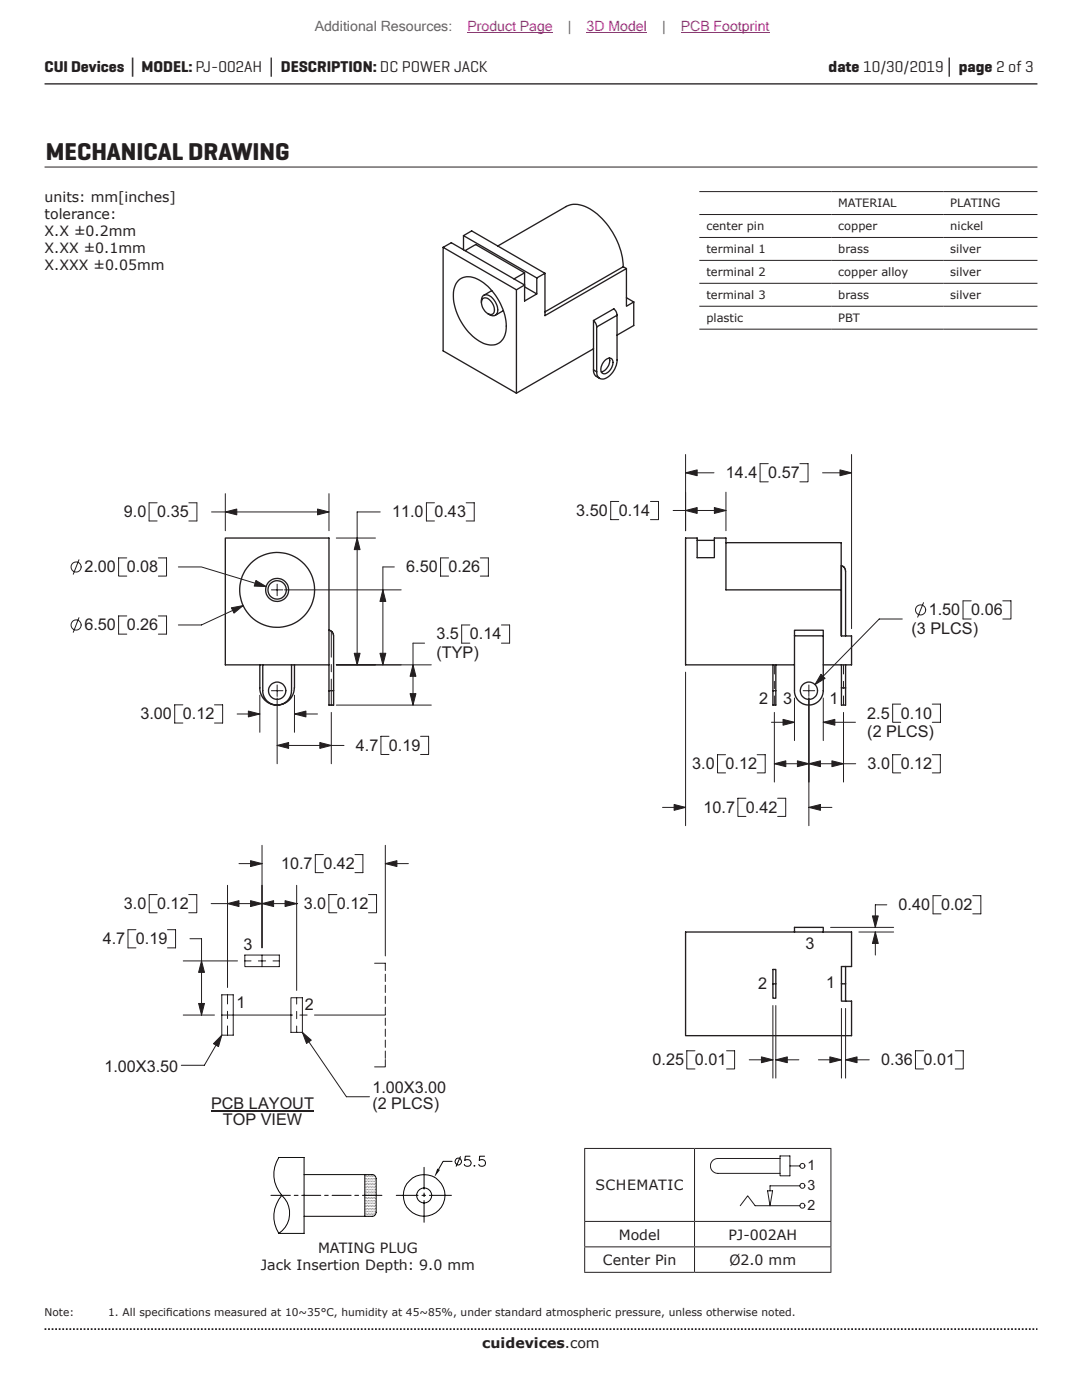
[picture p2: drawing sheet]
<svg xmlns="http://www.w3.org/2000/svg" width="216mm" height="279mm" viewBox="0 0 216 279" stroke-linecap="round" stroke-linejoin="round" font-family="sans-serif">
<path d="M8.9 16.7h198.1" fill="none" stroke="#231f20" stroke-width=".26"/>
<path d="M8.9 265.3h198.1" fill="none" stroke="#231f20" stroke-width=".35" stroke-dasharray=".4 .4 .4 .4 .4 .4" stroke-dashoffset=".7" stroke-linecap="butt"/>
<g fill="none" stroke="#231f20" stroke-width=".27">
<path d="M88.4 49.4l14.6 8.4M88.4 49.4v20.6l14.6 8.5M88.4 49.4l1.7-1 14.6 8.5M91.5 56a3.6 3.6 0 0 1 4.6 .2 11.4 11.4 0 0 1 4.9 9.9 2.99 2.99 0 0 1-4.5 2.4 11.1 11.1 0 0 1-5.9-10.7l.4-1.2zM92.5 47l1.6-.9 14.6 8.4M92.5 47l14.6 8.5M92.5 47v2.9M92.8 50l2.1-1.2 9.8 5.6v2.5M96.3 59.6a1.22 1.22 0 0 1 1.7 .6 1.81 1.81 0 0 1 .2 2.5 2.25 2.25 0 0 1-2.1-2.7zM98.1 58l-1.6 .9M99.3 49.1l13.7-7.9a4.9 4.9 0 0 1 5.2 .8 14.9 14.9 0 0 1 6.2 11.2M103 57.8v20.7"/>
<path d="M104.7 56.9l-1.7 .9M104.7 57.2l2.4 1.5M104.7 54.4l-2.1 1.3M107.1 55.5v3.2l-2.4 1.4v-3.2M108.7 54.5l-1.6 1M124.4 53.2l-15.7 9M124.4 53.2l.6 .4M125 53.6v7.5l1.5-.8M125 53.6l-16.3 9.4v-8.5M125 59.4l1.5 .9M96.1 60.4a1.07 1.07 0 0 1 .2-1.3 1.07 1.07 0 0 1 1.2-.1 3.2 3.2 0 0 1 1.7 3.6 1.15 1.15 0 0 1-1.8 0M100.4 62l-1.6 .9"/>
<path d="M118.4 64l.5 .6 .2 .7M118.4 73.8l.3 1.1 1 .6M118.4 64v9.8M118.4 69.6l-15.4 8.9M118.4 73.8l.7 .4M119.1 65.3v8.9M120.7 71.9a.89 .89 0 0 1 1.5 0 2.32 2.32 0 0 1-1.7 2.7 1.22 1.22 0 0 1-.3-1.9zM121.6 71.5a2.38 2.38 0 0 1-1.6 2.7M123.1 62.9l-.1-.7-.5-.6-4.1 2.4M123.1 62.9v8.9a3.9 3.9 0 0 1-2.9 3.8 1.24 1.24 0 0 1-1.1-1.4M123.1 62.9l-4 2.4M126.5 60.3v4.7l-3.4 1.9"/>
<path d="M45 107.4h20.6v25.3h-20.6zM139.1 107.8h3.4M144.9 108.3h23v9.4M167.9 117.7h-23v-10.3h-2.4v3.9h-3.4v-3.9h-2.3v25.3h21.7M167.9 117.7v9.2h2v5.8h-5.6M51.8 132.7v5l.3 1 .6 .9 .7 .6 1 .4 .9 .1M52.4 132.7v5.5l.2 .5 .3 .7 .6 .7 .9 .5 .9 .1M58.2 132.7v5.1l-.2 .9-.4 .9-.5 .5-.9 .5-.9 .1M58.7 137.3l-.2 1.2-.8 1.3-1.2 .7-1.2 .2M58.8 132.7v4.6M65.6 125.8l.7 .3 .3 .8v13.8h-1v-8M65.6 137.8h1"/>
<path d="M154.2 137.8h.6v2.9h-.6zM154.2 132.7v5.1M154.8 132.7v5.1M158.5 126.9l.1 11.5 .2 .8 .7 .8 1 .6 .9 .1 1.1-.2 .8-.5 .6-.8 .3-.8 .1-11.5M158.5 126.9v-1.1h5.8v1.1M158.5 126.9h5.8M167.9 126.9v-14l.6 .4 .2 .7v12.9M167.9 132.7v8h.8v-8M167.9 137.3h.8M154.2 196.3h.6v2.9h-.6zM154.2 196.3v-2.8h.6v2.8M158.5 186v-.9h5.8v.9"/>
<path d="M167.9 196.3v3.5h.8M167.9 196.3v-3.4h2v-6.9h-33.1v20.7h33.1v-6.9h-1.2M167.9 196.3h.8M168.7 192.9v6.9"/>
<circle cx="55.3" cy="117.7" r="2.3"/>
<circle cx="55.3" cy="117.7" r="7.5"/>
<circle cx="55.3" cy="117.7" r="1.84"/>
<circle cx="55.3" cy="137.9" r="1.72"/>
<circle cx="161.4" cy="137.9" r="1.72"/>
</g>
<g fill="none" stroke="#231f20" stroke-width=".2">
<path d="M31.4 178.5h-1.6v3.7h1.6M37.7 178.5h1.6v3.7h-1.6M45.4 176.7v20.4M47.7 172.4h4.6M52.3 168.7v20.4M59.2 176.7v21M64.5 170.6h-1.6v3.6h1.6M67.2 178.5h-1.6v3.7h1.6M70.8 170.6h1.6v3.6h-1.6M73.5 178.5h1.6v3.7h-1.6M76.9 168.7v22.1M76.9 172.4h4.6"/>
<path d="M27.1 185.5h-1.6v3.7h1.6M33.4 185.5h1.6v3.7h-1.6M36.6 191.8h10.8M37.9 187.3h2.3v15.3M42.1 180.3h17.1M44.3 198.5h2.2v8.1h-2.2zM45.4 198.5v1.9M48.9 190.6h6.8v2.3h-6.8zM48.9 191.8h1.2M51.6 191.8h1.4M52.3 190.6v2.3M54.5 191.8h1.2"/>
<path d="M58.1 199.1h2.2v6.9h-2.2zM59.2 180.3h.1M59.2 199.1v1.3M74.7 192.2h2.2v1.5M76.9 194.4v1.5M76.9 196.6v1.5M76.9 198.8v1.5M36.6 202.6h6.2M44.3 202.6h14.1M45.4 201.8v1.5M45.4 204.7v1.9M59.2 201.8v1.5"/>
<path d="M59.2 204.8v1.2M59.8 202.6h1.5M62.7 202.6h14.2M76.9 211.5v1.4h-2.2M76.9 201v1.5M76.9 203.2v1.4M76.9 205.4v1.4M76.9 207.6v1.4M76.9 209.8v1.4"/>
</g>
<path d="M56.9 179.7l2.3 .6-2.3 .6z" fill="#231f20"/>
<path d="M56.9 179.7l2.3 .6-2.3 .6z" fill="none" stroke="#231f20" stroke-width=".2"/>
<path d="M52.3 180.3l2.3-.6v1.2z" fill="#231f20"/>
<path d="M52.3 180.3l2.3-.6v1.2z" fill="none" stroke="#231f20" stroke-width=".2"/>
<path d="M76.9 172.4l2.3-.6v1.1z" fill="#231f20"/>
<path d="M76.9 172.4l2.3-.6v1.1z" fill="none" stroke="#231f20" stroke-width=".2"/>
<path d="M50 171.8l2.3 .6-2.3 .5z" fill="#231f20"/>
<path d="M50 171.8l2.3 .6-2.3 .5z" fill="none" stroke="#231f20" stroke-width=".2"/>
<path d="M40.2 191.8l.6 2.3h-1.2z" fill="#231f20"/>
<path d="M40.2 191.8l.6 2.3h-1.2z" fill="none" stroke="#231f20" stroke-width=".2"/>
<path d="M39.6 200.3h1.2l-.6 2.3z" fill="#231f20"/>
<path d="M39.6 200.3h1.2l-.6 2.3z" fill="none" stroke="#231f20" stroke-width=".2"/>
<path d="M45.4 180.3l2.3-.6v1.2z" fill="#231f20"/>
<path d="M45.4 180.3l2.3-.6v1.2z" fill="none" stroke="#231f20" stroke-width=".2"/>
<path d="M50 179.7l2.3 .6-2.3 .6z" fill="#231f20"/>
<path d="M55.3 139.3v13.1M66.1 126v5.2M66.1 132.6v1.5M66.1 135.5v5.2M55.3 148.8h13.3M65.6 140.7h1M66.1 142.2v10.2M77.6 146.9h-1.6v3.7h1.6M83.9 146.9h1.6v3.7h-1.6M50 179.7l2.3 .6-2.3 .6z" fill="none" stroke="#231f20" stroke-width=".2"/>
<path d="M55.3 148.8l2.3-.6v1.2z" fill="#231f20"/>
<path d="M55.3 148.8l2.3-.6v1.2z" fill="none" stroke="#231f20" stroke-width=".2"/>
<path d="M63.8 148.2l2.3 .6-2.3 .6z" fill="#231f20"/>
<g fill="none" stroke="#231f20" stroke-width=".2">
<path d="M154.5 132.7v1.8M154.5 136v1.4M154.5 138.9v1.8M161.4 139.3v16.8M168.3 132.7v1.8M168.3 136v1.4M168.3 138.9v1.8M63.8 148.2l2.3 .6-2.3 .6zM144.8 150.6h-1.6v3.6h1.6M151.1 150.6h1.6v3.6h-1.6M154.5 142.2v13.9M154.5 152.4h16.2"/>
<path d="M168.3 142.2v13.9M179.7 150.6h-1.6v3.6h1.6M186 150.6h1.6v3.6h-1.6"/>
</g>
<path d="M159.1 151.8l2.3 .6-2.3 .6z" fill="#231f20"/>
<path d="M159.1 151.8l2.3 .6-2.3 .6z" fill="none" stroke="#231f20" stroke-width=".2"/>
<path d="M154.5 152.4l2.3-.6v1.2z" fill="#231f20"/>
<path d="M154.5 152.4l2.3-.6v1.2z" fill="none" stroke="#231f20" stroke-width=".2"/>
<path d="M161.4 152.4l2.3-.6v1.2z" fill="#231f20"/>
<path d="M161.4 152.4l2.3-.6v1.2z" fill="none" stroke="#231f20" stroke-width=".2"/>
<path d="M166 151.8l2.3 .6-2.3 .6z" fill="#231f20"/>
<g fill="none" stroke="#231f20" stroke-width=".2">
<path d="M45 98.5v7.4M65.6 98.5v7.4M15.8 111.7l-1.2 2.9M25.3 111.3h-1.6v3.7h1.6M31.4 100.3h-1.7v3.7h1.7M31.6 111.3h1.6v3.7h-1.6M35.6 113.1h4.6l12.9 4M37.7 100.3h1.6v3.7h-1.6M54.2 117.7h2.2M55.3 116.6v2.3M56.8 117.7h23.3M65.6 102.2h-23.4"/>
<path d="M67.1 107.4h7.8M75.9 102.2h-4.6v30.5M78.7 113.1h-2.3v19.6M86.7 100.3h-1.6v3.7h1.6M89.5 111.3h-1.6v3.7h1.6M93 100.3h1.6v3.7h-1.6M95.8 111.3h1.6v3.7h-1.6M15.8 123.3l-1.2 2.9M25.3 122.9h-1.6v3.7h1.6M31.6 122.9h1.6v3.7h-1.6M48.5 120.9l-8.3 3.8h-4.6M51.8 138.7v7.4"/>
<path d="M54.2 137.8h2.2M55.3 136.7v2.3M58.8 138.7v7.4M67.1 132.7h19M84.7 128.4h-2.3v12.3M93.8 124.7h-1.7v3.7h1.7M100.1 124.7h1.6v3.7h-1.6M36.5 140.7h-1.6v3.6h1.6M42.8 140.7h1.6v3.6h-1.6M47.3 142.5h4.5M58.8 142.5h4.6M67.1 140.7h19"/>
<path d="M166 151.8l2.3 .6-2.3 .6z"/>
<circle cx="15.2" cy="113.2" r="1.01"/>
<circle cx="15.2" cy="124.7" r="1.02"/>
</g>
<path d="M71.3 107.4l.5 2.3h-1.1z" fill="#231f20"/>
<path d="M71.3 107.4l.5 2.3h-1.1z" fill="none" stroke="#231f20" stroke-width=".2"/>
<path d="M49.6 141.9l2.2 .6-2.2 .6z" fill="#231f20"/>
<path d="M49.6 141.9l2.2 .6-2.2 .6z" fill="none" stroke="#231f20" stroke-width=".2"/>
<path d="M76.4 117.7l.6 2.3h-1.2z" fill="#231f20"/>
<path d="M76.4 117.7l.6 2.3h-1.2z" fill="none" stroke="#231f20" stroke-width=".2"/>
<path d="M45 102.2l2.2-.6v1.2z" fill="#231f20"/>
<path d="M45 102.2l2.2-.6v1.2z" fill="none" stroke="#231f20" stroke-width=".2"/>
<path d="M81.8 138.4h1.2l-.6 2.3z" fill="#231f20"/>
<path d="M81.8 138.4h1.2l-.6 2.3z" fill="none" stroke="#231f20" stroke-width=".2"/>
<path d="M46.2 121.3l2.3-.4-1.8 1.5z" fill="#231f20"/>
<path d="M46.2 121.3l2.3-.4-1.8 1.5z" fill="none" stroke="#231f20" stroke-width=".2"/>
<path d="M70.7 130.4h1.1l-.5 2.3z" fill="#231f20"/>
<path d="M70.7 130.4h1.1l-.5 2.3z" fill="none" stroke="#231f20" stroke-width=".2"/>
<path d="M75.8 130.4h1.2l-.6 2.3z" fill="#231f20"/>
<path d="M75.8 130.4h1.2l-.6 2.3z" fill="none" stroke="#231f20" stroke-width=".2"/>
<path d="M82.4 132.7l.6 2.3h-1.2z" fill="#231f20"/>
<path d="M82.4 132.7l.6 2.3h-1.2z" fill="none" stroke="#231f20" stroke-width=".2"/>
<path d="M63.4 101.6l2.2 .6-2.2 .6z" fill="#231f20"/>
<path d="M63.4 101.6l2.2 .6-2.2 .6z" fill="none" stroke="#231f20" stroke-width=".2"/>
<path d="M58.8 142.5l2.2-.6v1.2z" fill="#231f20"/>
<path d="M58.8 142.5l2.2-.6v1.2z" fill="none" stroke="#231f20" stroke-width=".2"/>
<path d="M51.1 115.8l2 1.3-2.4-.1z" fill="#231f20"/>
<path d="M51.1 115.8l2 1.3-2.4-.1zM44.3 206.6l-3.5 6h-4.6M60.3 206l8.8 12.9h4.6" fill="none" stroke="#231f20" stroke-width=".2"/>
<path d="M42.1 221.7h20.6" fill="none" stroke="#231f20" stroke-width=".24"/>
<path d="M60.3 206l1.8 1.6-.9 .6z" fill="#231f20"/>
<path d="M60.3 206l1.8 1.6-.9 .6z" fill="none" stroke="#231f20" stroke-width=".2"/>
<path d="M44.3 206.6l-.7 2.3-1-.6z" fill="#231f20"/>
<g fill="none" stroke="#231f20" stroke-width=".2">
<path d="M187.8 178.8h-1.6v3.6h1.6M194.1 178.8h1.6v3.6h-1.6M165.7 185.1h12.6M171.4 186h6.9M174.7 186v4.6M177 180.6h-2.3v4.5M44.3 206.6l-.7 2.3-1-.6zM138.7 209.7h-1.7v3.6h1.7M145 209.7h1.6v3.6h-1.6M149.5 211.5h4.7M154.2 200.7v14.5M154.8 211.5h4.6"/>
<path d="M154.8 200.7v14.5M163.3 211.5h4.6M167.9 201.3v13.9M168.7 201.3v13.9M168.7 211.5h4.7M184.3 209.7h-1.6v3.6h1.6M190.6 209.7h1.6v3.6h-1.6"/>
</g>
<path d="M165.6 210.9l2.3 .6-2.3 .6z" fill="#231f20"/>
<path d="M165.6 210.9l2.3 .6-2.3 .6z" fill="none" stroke="#231f20" stroke-width=".2"/>
<path d="M168.7 211.5l2.3-.6v1.2z" fill="#231f20"/>
<path d="M168.7 211.5l2.3-.6v1.2z" fill="none" stroke="#231f20" stroke-width=".2"/>
<path d="M174.7 186l.5 2.3h-1.1z" fill="#231f20"/>
<path d="M174.7 186l.5 2.3h-1.1z" fill="none" stroke="#231f20" stroke-width=".2"/>
<path d="M174.1 182.8h1.1l-.5 2.3z" fill="#231f20"/>
<path d="M174.1 182.8h1.1l-.5 2.3z" fill="none" stroke="#231f20" stroke-width=".2"/>
<path d="M154.8 211.5l2.3-.6v1.2z" fill="#231f20"/>
<path d="M154.8 211.5l2.3-.6v1.2z" fill="none" stroke="#231f20" stroke-width=".2"/>
<path d="M151.9 210.9l2.3 .6-2.3 .6z" fill="#231f20"/>
<g fill="none" stroke="#231f20" stroke-width=".2">
<path d="M136.8 90.7v15.2M136.8 94.4h5.7M144.9 98.2v7.7M153.3 92.5h-1.6v3.7h1.6M159.6 92.5h1.6v3.7h-1.6M164.1 94.4h5.8M169.9 90.7v34.8M123.5 100.1h-1.6v3.6h1.6M129.8 100.1h1.6v3.6h-1.6M134.3 101.9h10.6M193.8 119.9h-1.6v3.6h1.6M200.1 119.9h1.6v3.6h-1.6"/>
<path d="M136.8 134.1v30.7M158.5 139.3v8.5M160.3 137.8h2.3M161.4 136.7v2.3M161.4 139.3v25.5M164.3 139.3v8.5M180 123.5h-4.6l-12.8 13.1M184.3 120.3l-1.2 2.9M148.8 159.3h-1.6v3.6h1.6M153.9 144.1h4.6M155.2 159.3h1.6v3.6h-1.6M164.3 144.1h6.4"/>
<path d="M179.7 140.5h-1.6v3.6h1.6M186 140.5h1.7v3.6h-1.7M132.2 161.1h4.6M161.4 161.1h4.6M151.9 210.9l2.3 .6-2.3 .6z"/>
<circle cx="183.7" cy="121.7" r="1.02"/>
</g>
<path d="M167.6 93.8l2.3 .6-2.3 .5z" fill="#231f20"/>
<path d="M167.6 93.8l2.3 .6-2.3 .5z" fill="none" stroke="#231f20" stroke-width=".2"/>
<path d="M164.3 144.1l2.3-.5v1.1z" fill="#231f20"/>
<path d="M164.3 144.1l2.3-.5v1.1z" fill="none" stroke="#231f20" stroke-width=".2"/>
<path d="M142.5 101.3l2.4 .6-2.4 .6z" fill="#231f20"/>
<path d="M142.5 101.3l2.4 .6-2.4 .6z" fill="none" stroke="#231f20" stroke-width=".2"/>
<path d="M136.8 94.4l2.3-.6v1.1z" fill="#231f20"/>
<path d="M136.8 94.4l2.3-.6v1.1z" fill="none" stroke="#231f20" stroke-width=".2"/>
<path d="M156.2 143.6l2.3 .5-2.3 .6z" fill="#231f20"/>
<path d="M156.2 143.6l2.3 .5-2.3 .6z" fill="none" stroke="#231f20" stroke-width=".2"/>
<path d="M163.8 134.6l.8 .8-2 1.2z" fill="#231f20"/>
<path d="M163.8 134.6l.8 .8-2 1.2z" fill="none" stroke="#231f20" stroke-width=".2"/>
<path d="M136.8 101.9l2.3-.6v1.2z" fill="#231f20"/>
<path d="M136.8 101.9l2.3-.6v1.2z" fill="none" stroke="#231f20" stroke-width=".2"/>
<path d="M134.5 160.5l2.3 .6-2.3 .6z" fill="#231f20"/>
<path d="M134.5 160.5l2.3 .6-2.3 .6z" fill="none" stroke="#231f20" stroke-width=".2"/>
<path d="M161.4 161.1l2.3-.6v1.2z" fill="#231f20"/>
<g fill="none" stroke="#231f20" stroke-width=".2">
<path d="M8.9 33.3h198.1M139.5 38.2h67.5M139.5 42.8h67.5M139.5 47.4h67.5M139.5 52h67.5M139.5 56.5h67.5M139.5 61.1h67.5M139.5 65.7h67.5M161.4 161.1l2.3-.6v1.2zM116.6 229.2h49.3M116.7 229.3v14.4M138.6 229.3v14.4"/>
<path d="M153.2 237.7h1l-.6 2.9zM155.6 230.7h2v4h-2zM155.6 231.2h-12.4a1.49 1.49 0 0 0-1.4 1.5 1.49 1.49 0 0 0 1.4 1.5h12.4M157.6 232.7h2M159.6 236.7h-6v1M165.8 229.3v14.4M116.6 243.8h49.3M116.6 248.8h49.3M116.6 253.9h49.3M116.7 243.8v5M116.7 248.9v4.9M138.6 243.8v5"/>
<path d="M138.6 248.9v4.9M147.7 240.6l1.5-1.9 1.5 1.9h8.9M165.8 243.8v5M165.8 248.9v4.9"/>
<circle cx="160.1" cy="236.6" r=".5"/>
<circle cx="160.1" cy="232.7" r=".5"/>
<circle cx="160.1" cy="240.6" r=".5"/>
</g>
<g fill="none" stroke="#040503" stroke-width=".2">
<path d="M54.1 238.6h3.8M56.2 238.6a6.2 6.2 0 0 1-.6-7.6h5.1v15.2h-5.1a6.3 6.3 0 0 1 .6-7.6 4.9 4.9 0 0 1-.6 7.6M58.7 238.6h.8M60.2 238.6h3.8M60.7 234.4h13.6a.8 .8 0 0 1 .8 .8v6.8a.8 .8 0 0 1-.8 .7h-13.6M64.8 238.6h.7M66.3 238.6h3.8M70.8 238.6h.8M72.3 238.6h3.9M72.8 234.4v8.3M79.1 238.6h4.3M84.2 238.6h.7"/>
<path d="M84.6 233v4.3M84.6 238.1v.7M84.6 239.6v4.3M85.7 238.6h4.4M90.2 231.8h-1.8l-.9 1.6"/>
<circle cx="84.6" cy="238.6" r="4.2"/>
<circle cx="84.7" cy="238.6" r="1.5"/>
</g>
<path d="M87.3 233.2l.5 .3-1.1 1.4z" fill="#040503"/>
<g fill="none" stroke="#040503" stroke-width=".2">
<path d="M72.9 234.5v.1M72.9 235.1v.1M72.9 235.7v.1M72.9 236.4v.1M72.9 237v.1M72.9 237.7h.1M72.9 238.3h.1M72.9 238.9v.1M72.9 239.5v.1M73.1 234.8v.1M73.1 235.4v.1M73.1 236.1v.1"/>
<path d="M73.1 236.7v.1M73.1 237.3v.1M73.1 238h.1M73.1 238.6v.1M73.1 239.2v.1M73.1 239.8v.1M73.2 234.5v.1M73.2 235.1v.1M73.2 235.7v.1M73.2 236.4v.1M73.2 237v.1M73.2 237.7h.1"/>
<path d="M73.2 238.3h.1M73.2 238.9v.1M73.2 239.5v.1M73.4 234.8v.1M73.4 235.4v.1M73.4 236.1v.1M73.4 236.7v.1M73.4 237.3v.1M73.4 238h.1M73.4 238.6v.1M73.4 239.2v.1M73.4 239.8v.1"/>
<path d="M73.5 234.5v.1M73.5 235.1v.1M73.5 235.7v.1M73.5 236.4v.1M73.5 237v.1M73.5 237.7h.1M73.5 238.3h.1M73.5 238.9v.1M73.5 239.5v.1M73.6 234.8v.1M73.6 235.4v.1M73.6 236.1v.1"/>
<path d="M73.6 236.7v.1M73.6 237.3v.1M73.6 238h.1M73.6 238.6v.1M73.6 239.2v.1M73.6 239.8v.1M73.8 234.5v.1M73.8 235.1v.1M73.8 235.7v.1M73.8 236.4v.1M73.8 237v.1M73.8 237.7h.1"/>
<path d="M73.8 238.3h.1M73.8 238.9v.1M73.8 239.5v.1M74 234.8v.1M74 235.4v.1M74 236.1v.1M74 236.7v.1M74 237.3v.1M74 238h.1M74 238.6v.1M74 239.2v.1M74 239.8v.1"/>
<path d="M74.2 234.5v.1M74.2 235.1v.1M74.2 235.7v.1M74.2 236.4v.1M74.2 237v.1M74.2 237.7h.1M74.2 238.3h.1M74.2 238.9v.1M74.2 239.5v.1M74.3 234.8v.1M74.3 235.4v.1M74.3 236.1v.1"/>
<path d="M74.3 236.7v.1M74.3 237.3v.1M74.3 238h.1M74.3 238.6v.1M74.3 239.2v.1M74.3 239.8v.1M74.5 234.5v.1M74.5 235.1v.1M74.5 235.7v.1M74.5 236.4v.1M74.5 237v.1M74.5 237.7h.1"/>
<path d="M74.5 238.3h.1M74.5 238.9v.1M74.5 239.5v.1M74.6 234.8v.1M74.6 235.4v.1M74.6 236.1v.1M74.6 236.7v.1M74.6 237.3v.1M74.6 238h.1M74.6 238.6v.1M74.6 239.2v.1M74.6 239.8v.1"/>
<path d="M74.8 235.1v.1M74.8 235.7v.1M74.8 236.4v.1M74.8 237v.1M74.8 237.7h.1M74.8 238.3h.1M74.8 238.9v.1M74.8 239.5v.1M74.9 234.8v.1M74.9 235.4v.1M74.9 236.1v.1M74.9 236.7v.1"/>
<path d="M74.9 237.3v.1M74.9 238h.1M74.9 238.6v.1M74.9 239.2v.1M74.9 239.8v.1M84.5 238.6h.2M84.6 238.5v.2M91.9 230.8l-.9 2M93.8 230.7h-.9l-.2 .9a.73 .73 0 0 1 1.1 0 .73 .73 0 0 1-.1 1.1 .73 .73 0 0 1-1.1-.3M94.6 232.6v.2l.2-.1M96.7 230.7h-1l-.1 .9a.71 .71 0 0 1 1.1 0 .71 .71 0 0 1-.1 1 .71 .71 0 0 1-1.1-.2M72.9 240.2v.1"/>
<path d="M72.9 240.8v.1M72.9 241.4v.1M72.9 242.1h.1M72.9 242.7v.1M73.1 240.5v.1M73.1 241.1v.1M73.1 241.8h.1M73.1 242.4h.1M73.2 240.2v.1M73.2 240.8v.1M73.2 241.4v.1M73.2 242.1h.1"/>
<path d="M73.2 242.7v.1M73.4 240.5v.1M73.4 241.1v.1M73.4 241.8h.1M73.4 242.4h.1M73.5 240.2v.1M73.5 240.8v.1M73.5 241.4v.1M73.5 242.1h.1M73.5 242.7v.1M73.6 240.5v.1M73.6 241.1v.1"/>
<path d="M73.6 241.8h.1M73.6 242.4h.1M73.8 240.2v.1M73.8 240.8v.1M73.8 241.4v.1M73.8 242.1h.1M73.8 242.7v.1M74 240.5v.1M74 241.1v.1M74 241.8h.1M74 242.4h.1M74.2 240.2v.1"/>
<path d="M74.2 240.8v.1M74.2 241.4v.1M74.2 242.1h.1M74.2 242.7v.1M74.3 240.5v.1M74.3 241.1v.1M74.3 241.8h.1M74.3 242.4h.1M74.5 240.2v.1M74.5 240.8v.1M74.5 241.4v.1M74.5 242.1h.1"/>
<path d="M74.6 240.5v.1M74.6 241.1v.1M74.6 241.8h.1M74.6 242.4h.1M74.8 240.2v.1M74.8 240.8v.1M74.8 241.4v.1M74.8 242.1h.1M74.9 240.5v.1M74.9 241.1v.1M74.9 241.8h.1"/>
<circle cx="91.4" cy="231.8" r=".66"/>
</g>
<path d="M93.3 6.5h17M117.1 6.5h12M135.8 6.5h17.8" fill="none" stroke="#bd238f" stroke-width=".2"/>
<text font-size="4.9" fill="#231f20" x="9.1" y="31.9">MECHANICAL DRAWING</text>
<g font-size="3.2" fill="#231f20">
<text x="8.9" y="14.3">CUI Devices │ MODEL: PJ-002AH │ DESCRIPTION: DC POWER JACK</text>
<text x="165.3" y="14.3">date 10/30/2019│ page 2 of 3</text>
<text x="144.8" y="95.4">14.4</text>
<text x="153.3" y="95.4">0.57</text>
<text x="24.7" y="103.2">9.0</text>
<text x="31.4" y="103.2">0.35</text>
<text x="78.2" y="103.2">11.0</text>
<text x="86.7" y="103.2">0.43</text>
<text x="115" y="103">3.50</text>
<text x="123.5" y="103">0.14</text>
<text x="16.8" y="114.2">2.00 0.08</text>
<text x="81" y="114.2">6.50</text>
<text x="89.5" y="114.2">0.26</text>
<text x="16.8" y="125.8">6.50 0.26</text>
<text x="185.3" y="122.8">1.50</text>
<text x="193.8" y="122.8">0.06</text>
<text x="87.1" y="131.3">(TYP)</text>
<text x="87.1" y="127.6">3.5 0.14</text>
<text x="181.9" y="126.4">(3 PLCS)</text>
<text x="28" y="143.6">3.00</text>
<text x="36.5" y="143.6">0.12</text>
<text x="151.5" y="140.5">2</text>
<text x="156.3" y="140.5">3</text>
<text x="165.5" y="140.4">1</text>
<text x="173.1" y="143.4">2.5</text>
<text x="179.7" y="143.4">0.10</text>
<text x="71" y="149.8">4.7 0.19</text>
<text x="173.1" y="147">(2 PLCS)</text>
<text x="138.1" y="153.5">3.0 0.12</text>
<text x="173.1" y="153.5">3.0 0.12</text>
<text x="140.4" y="162.2">10.7</text>
<text x="148.8" y="162.2">0.42</text>
<text x="56.1" y="173.4">10.7</text>
<text x="64.5" y="173.4">0.42</text>
<text x="24.7" y="181.4">3.0 0.12</text>
<text x="60.6" y="181.4">3.0 0.12</text>
<text x="179.3" y="181.6">0.40</text>
<text x="187.8" y="181.6">0.02</text>
<text x="20.5" y="188.4">4.7</text>
<text x="27.1" y="188.4">0.19</text>
<text x="48.6" y="189.7">3</text>
<text x="160.7" y="189.4">3</text>
<text x="151.3" y="197.3">2</text>
<text x="164.9" y="197.2">1</text>
<text x="47.2" y="201.2">1</text>
<text x="60.8" y="201.6">2</text>
<text x="20.8" y="213.8">1.00X3.50</text>
<text x="130.2" y="212.6">0.25</text>
<text x="138.7" y="212.6">0.01</text>
<text x="175.8" y="212.6">0.36</text>
<text x="184.3" y="212.6">0.01</text>
<text x="42.1" y="221.3">PCB LAYOUT</text>
<text x="74.3" y="221.4">(2 PLCS)</text>
<text x="74.3" y="218.2">1.00X3.00</text>
<text x="44.5" y="224.5">TOP VIEW</text>
</g>
<g font-size="2.8" fill="#63676b">
<text x="62.8" y="6.1">Additional Resources:</text>
<text x="113.3" y="6.1">|</text>
<text x="132.1" y="6.1">|</text>
</g>
<g font-size="2.8" fill="#bd238f">
<text x="93.3" y="6.1">Product Page</text>
<text x="117.1" y="6.1">3D Model</text>
<text x="135.8" y="6.1">PCB Footprint</text>
</g>
<g font-size="2.8" fill="#231f20">
<text x="8.9" y="40.3">units: mm[inches]</text>
<text x="8.9" y="43.7">tolerance:</text>
<text x="8.9" y="47.1">X.X ±0.2mm</text>
<text x="8.9" y="50.5">X.XX ±0.1mm</text>
<text x="8.9" y="53.9">X.XXX ±0.05mm</text>
<text x="161.1" y="233.5">1</text>
<text x="118.8" y="237.6">SCHEMATIC</text>
<text x="161.1" y="237.5">3</text>
<text x="161.1" y="241.4">2</text>
<text x="63.5" y="250">MATING PLUG</text>
<text x="123.5" y="247.4">Model</text>
<text x="145.3" y="247.4">PJ-002AH</text>
<text x="52" y="253.4">Jack Insertion Depth: 9.0 mm</text>
<text x="120.3" y="252.5">Center Pin</text>
<text x="145.5" y="252.5">Ø2.0 mm</text>
<text x="96.2" y="269">cuidevices.com</text>
</g>
<g font-size="2.3" fill="#231f20">
<text x="167.3" y="41.4">MATERIAL</text>
<text x="189.6" y="41.4">PLATING</text>
<text x="141" y="46">center pin</text>
<text x="167.3" y="46">copper</text>
<text x="189.6" y="46">nickel</text>
<text x="141" y="50.6">terminal 1</text>
<text x="167.3" y="50.6">brass</text>
<text x="189.6" y="50.6">silver</text>
<text x="141" y="55.1">terminal 2</text>
<text x="141" y="59.7">terminal 3</text>
<text x="167.3" y="55.1">copper alloy</text>
<text x="167.3" y="59.7">brass</text>
<text x="189.6" y="55.1">silver</text>
<text x="189.6" y="59.7">silver</text>
<text x="141" y="64.3">plastic</text>
<text x="167.3" y="64.3">PBT</text>
</g>
<g font-size="2.1" fill="#231f20">
<text x="8.9" y="262.7">Note:</text>
<text x="21.6" y="262.7">1. All specif</text>
<text x="33.2" y="262.7">ications measured at 10~35°C, humidity at 45~85%, under standard atmospheric pressure, unless otherwise noted.</text>
</g>
</svg>
